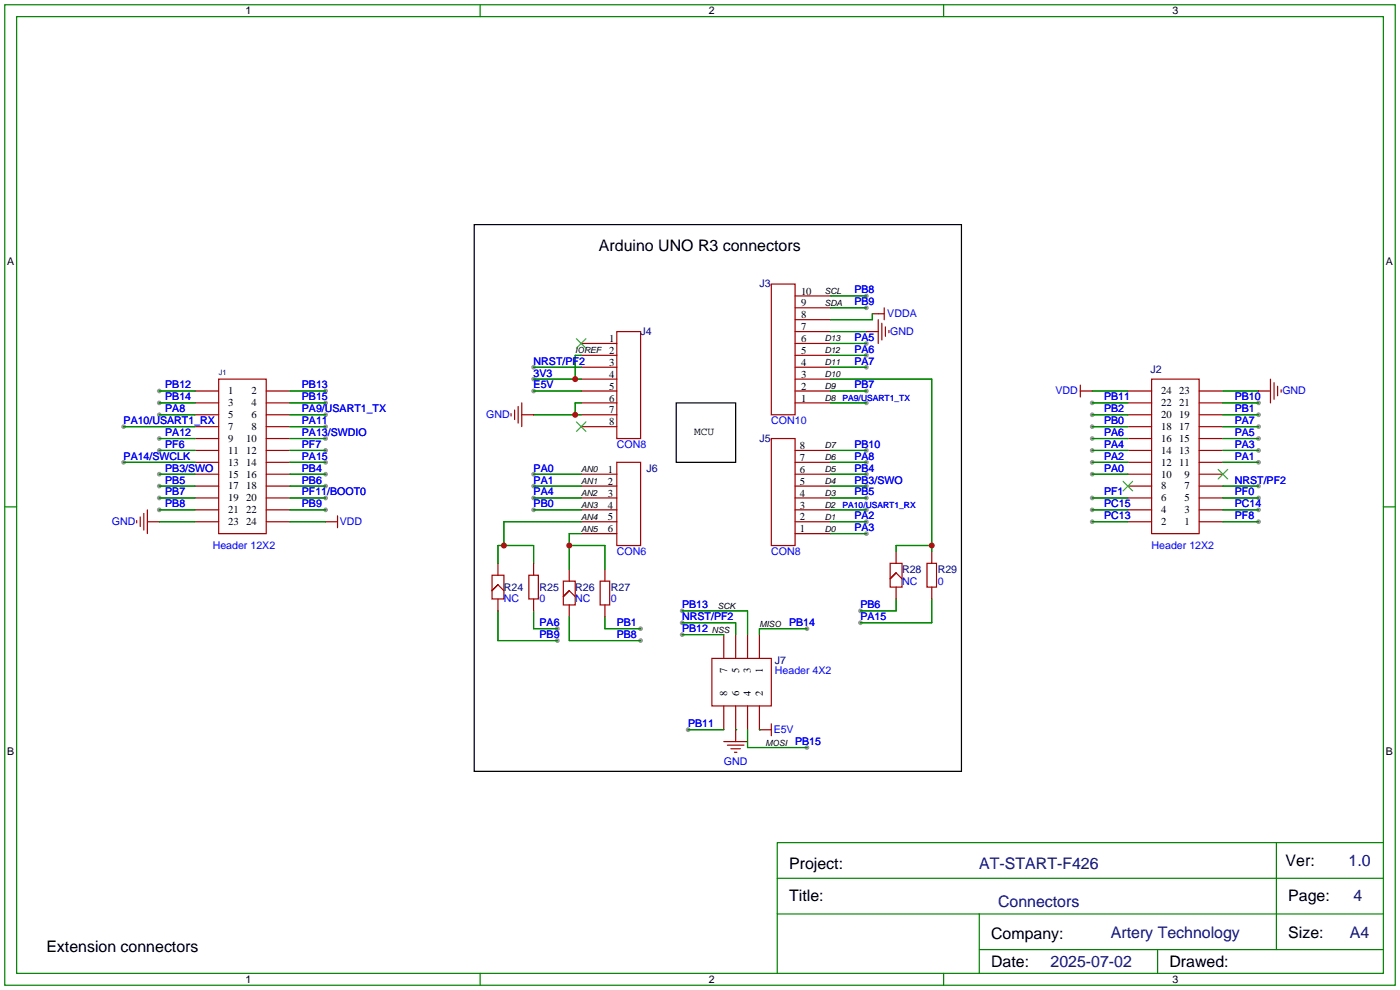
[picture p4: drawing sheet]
<svg xmlns="http://www.w3.org/2000/svg" width="299mm" height="212mm" viewBox="0 0 299 212" stroke-linecap="round" stroke-linejoin="round" font-family="sans-serif">
<g fill="#999">
<circle cx="69.6" cy="101.3" r=".51"/>
<circle cx="69.6" cy="103.9" r=".51"/>
<circle cx="69.6" cy="98.8" r=".51"/>
<circle cx="34" cy="103.9" r=".51"/>
<circle cx="69.6" cy="109" r=".51"/>
<circle cx="34" cy="101.3" r=".51"/>
<circle cx="69.6" cy="106.4" r=".51"/>
<circle cx="34" cy="106.4" r=".51"/>
<circle cx="26.4" cy="98.8" r=".51"/>
<circle cx="34" cy="109" r=".51"/>
<circle cx="34" cy="83.6" r=".51"/>
<circle cx="34" cy="86.1" r=".51"/>
<circle cx="69.6" cy="91.2" r=".51"/>
<circle cx="69.6" cy="88.6" r=".51"/>
<circle cx="69.6" cy="86.1" r=".51"/>
<circle cx="69.6" cy="83.6" r=".51"/>
<circle cx="26.4" cy="91.2" r=".51"/>
<circle cx="34" cy="88.6" r=".51"/>
<circle cx="69.6" cy="96.3" r=".51"/>
<circle cx="69.6" cy="93.7" r=".51"/>
<circle cx="34" cy="93.7" r=".51"/>
<circle cx="233.4" cy="91.2" r=".51"/>
<circle cx="269" cy="111.5" r=".51"/>
<circle cx="114" cy="109" r=".51"/>
<circle cx="185.2" cy="106.4" r=".51"/>
<circle cx="185.2" cy="101.3" r=".51"/>
<circle cx="269" cy="106.4" r=".51"/>
<circle cx="269" cy="86.1" r=".51"/>
<circle cx="269" cy="93.7" r=".51"/>
<circle cx="114" cy="103.9" r=".51"/>
<circle cx="185.2" cy="75.9" r=".51"/>
<circle cx="269" cy="103.9" r=".51"/>
<circle cx="114" cy="81" r=".51"/>
<circle cx="269" cy="98.8" r=".51"/>
<circle cx="185.2" cy="73.4" r=".51"/>
<circle cx="185.2" cy="83.6" r=".51"/>
<circle cx="233.4" cy="101.3" r=".51"/>
<circle cx="269" cy="96.3" r=".51"/>
<circle cx="233.4" cy="111.5" r=".51"/>
<circle cx="269" cy="88.6" r=".51"/>
<circle cx="233.4" cy="98.8" r=".51"/>
<circle cx="185.2" cy="111.5" r=".51"/>
<circle cx="185.2" cy="103.9" r=".51"/>
<circle cx="233.4" cy="96.3" r=".51"/>
<circle cx="185.2" cy="114" r=".51"/>
<circle cx="269" cy="109" r=".51"/>
<circle cx="185.2" cy="96.3" r=".51"/>
<circle cx="185.2" cy="109" r=".51"/>
<circle cx="233.4" cy="109" r=".51"/>
<circle cx="185.2" cy="98.8" r=".51"/>
<circle cx="185.2" cy="78.5" r=".51"/>
<circle cx="185.2" cy="63.2" r=".51"/>
<circle cx="114" cy="101.3" r=".51"/>
<circle cx="233.4" cy="106.4" r=".51"/>
<circle cx="233.4" cy="93.7" r=".51"/>
<circle cx="233.4" cy="88.6" r=".51"/>
<circle cx="114" cy="106.4" r=".51"/>
<circle cx="185.2" cy="65.8" r=".51"/>
<circle cx="185.2" cy="86.1" r=".51"/>
<circle cx="269" cy="91.2" r=".51"/>
<circle cx="119.1" cy="136.9" r=".51"/>
<circle cx="136.9" cy="134.4" r=".51"/>
<circle cx="114" cy="83.6" r=".51"/>
<circle cx="183.9" cy="130.6" r=".51"/>
<circle cx="183.9" cy="133.1" r=".51"/>
<circle cx="172.5" cy="159.8" r=".51"/>
<circle cx="172.5" cy="134.4" r=".51"/>
<circle cx="145.8" cy="133.1" r=".51"/>
<circle cx="145.8" cy="130.6" r=".51"/>
<circle cx="145.8" cy="135.6" r=".51"/>
<circle cx="147.1" cy="156" r=".51"/>
<circle cx="233.4" cy="86.1" r=".51"/>
<circle cx="34" cy="96.3" r=".51"/>
<circle cx="136.9" cy="136.9" r=".51"/>
<circle cx="119.1" cy="134.4" r=".51"/>
<circle cx="114" cy="78.5" r=".51"/>
</g>
<g fill="none" stroke="#a10000" stroke-width=".25">
<path d="M124.2 78.5h7.6M124.2 75.9h7.6M124.2 73.4h7.6M131.8 70.9h5.1v22.8h-5.1zM164.8 60.7h5.1v27.9h-5.1zM169.9 78.5h7.6M169.9 75.9h7.6M169.9 73.4h7.6M169.9 70.9h7.6M169.9 68.3h7.6M169.9 65.8h7.6M169.9 63.2h7.6"/>
<path d="M185.2 70.9h2.5M185.2 70.9h.1M186.4 67.1h2.6M187.7 68.3v5.1M188.5 69.1v3.5M189 65.8v2.5M189.2 69.8v2.1M190 70.6v.5M41.7 98.8h5M41.7 96.3h5M41.7 86.1h5M41.7 83.6h5"/>
<path d="M41.7 88.6h5M41.7 91.2h5M41.7 93.7h5M46.7 81h10.2v33h-10.2zM56.9 98.8h5.1M56.9 96.3h5.1M56.9 86.1h5.1M56.9 83.6h5.1M56.9 88.6h5.1M56.9 91.2h5.1M56.9 93.7h5.1M109.2 88.4v.5"/>
<path d="M110 87.6v2.1M110.7 86.9v3.5M111.5 88.6h2.5M111.5 86.1v5.1M114 88.6h.1M124.2 86.1h7.6M124.2 83.6h7.6M124.2 81h7.6M124.2 88.6h7.6M124.2 91.2h7.6M131.8 98.8h5.1v17.8h-5.1zM164.8 93.7h5.1v22.9h-5.1z"/>
<path d="M169.9 98.8h7.6M169.9 96.3h7.6M169.9 86.1h7.6M169.9 83.6h7.6M169.9 81h7.6M230.9 83.6h2.5M230.9 82.3v2.5M233.4 83.6h.1M241 98.8h5.1M241 96.3h5.1M241 86.1h5.1M241 83.6h5.1"/>
<path d="M241 88.6h5.1M241 91.2h5.1M241 93.7h5.1M246.1 81h10.2v33h-10.2zM256.3 98.8h5.1M256.3 96.3h5.1M256.3 86.1h5.1M256.3 83.6h5.1M256.3 88.6h5.1M256.3 91.2h5.1M256.3 93.7h5.1M269 83.6h2.5"/>
<path d="M269 83.6h.1M271.5 81v5.1M272.3 81.8v3.5M273 82.5v2.1M273.8 83.3v.5M29.2 111.3v.5M30 110.5v2M30.7 109.7v3.6M31.5 111.5h2.5M31.5 109v5M34 111.5h.1M41.7 111.5h5"/>
<path d="M41.7 109h5M41.7 106.4h5M41.7 103.9h5M41.7 101.3h5M56.9 111.5h5.1M56.9 109h5.1M56.9 106.4h5.1M56.9 103.9h5.1M56.9 101.3h5.1M69.6 111.5h2.5M69.6 111.5h.1M72.1 110.2v2.6"/>
<path d="M124.2 114h7.6M124.2 111.5h7.6M124.2 109h7.6M124.2 106.4h7.6M124.2 103.9h7.6M124.2 101.3h7.6M169.9 114h7.6M169.9 111.5h7.6M169.9 109h7.6M169.9 106.4h7.6M169.9 103.9h7.6M169.9 101.3h7.6"/>
<path d="M191.5 117.9v2.5M199.1 117.9v2.5M241 111.5h5.1M241 109h5.1M241 106.4h5.1M241 103.9h5.1M241 101.3h5.1M256.3 111.5h5.1M256.3 109h5.1M256.3 106.4h5.1M256.3 103.9h5.1M256.3 101.3h5.1"/>
<path d="M105.2 122.9h2.5v5.1h-2.5zM106.4 125l-1.2 1.2 1.2-1.2M106.4 120.4v2.5M106.4 128v2.6M106.4 125l1.3 1.2M113 122.9h2.1v5.1h-2.1zM114 120.4v2.5M114 128v2.6M120.4 124.2h2.5v5.1h-2.5zM121.7 126.2l-1.3 1.3 1.3-1.3M121.7 121.7v2.5M121.7 129.3v2.5"/>
<path d="M121.7 126.2l1.2 1.3M128.3 124.2h2v5.1h-2zM129.3 121.7v2.5M129.3 129.3v2.5M154.7 135.6v5.1M157.2 135.6v5.1M159.8 135.6v5.1M162.3 135.6v5.1M190.2 120.4h2.6v5.1h-2.6zM191.5 122.4l-1.3 1.3 1.3-1.3M191.5 125.5v2.5M191.5 122.4l1.3 1.3"/>
<path d="M198.1 120.4h2.1v5.1h-2.1zM199.1 125.5v2.5M152.1 140.7h12.7v10.2h-12.7zM154.7 158.5h5.1M154.7 150.9v5.1M155.4 159.3h3.6M157.2 156h.1M157.2 150.9v7.6M159.8 150.9v5.1M162.3 150.9v5.1h2.5M164.8 154.7v2.5M156.2 160h2"/>
<path d="M157 160.8h.5"/>
</g>
<path d="M123.2 72.4l2 2M125.2 72.4l-2 2M123.2 90.2l2 2M125.2 90.2l-2 2M240 102.9l2.1 2M242.1 102.9l-2.1 2M260.3 100.3l2.1 2.1M262.4 100.3l-2.1 2.1" fill="none" stroke="#3c3" stroke-width=".25"/>
<path d="M101.3 48h104.2v116.8h-104.2zM144.5 86.1h12.7v12.7h-12.7z" fill="none" stroke="#000" stroke-width=".25"/>
<g fill="none" stroke="#008700" stroke-width=".25">
<path d="M114 78.5h10.2M124.2 75.9h-1.3v5.1M177.5 75.9h7.7M177.5 73.4h7.7M177.5 78.5h7.7M177.5 63.2h7.7M177.5 65.8h7.7M177.5 70.9h7.7M186.4 67.1v1.2h-8.9M26.4 98.8h15.3M26.4 91.2h15.3M34 83.6h7.7"/>
<path d="M34 86.1h7.7M34 88.6h7.7M34 96.3h7.7M34 93.7h7.7M62 98.8h7.6M62 83.6h7.6M62 86.1h7.6M62 91.2h7.6M62 88.6h7.6M62 96.3h7.6M62 93.7h7.6M114 83.6h10.2"/>
<path d="M114 88.6h10.2M114 81h10.2M124.2 86.1h-1.3v2.5M177.5 98.8h7.7M177.5 83.6h7.7M177.5 86.1h7.7M177.5 96.3h7.7M177.5 81h21.6v36.9M233.4 98.8h7.6M233.4 83.6h7.6M233.4 86.1h7.6M233.4 91.2h7.6"/>
<path d="M233.4 88.6h7.6M233.4 96.3h7.6M233.4 93.7h7.6M261.4 98.8h7.6M261.4 83.6h7.6M261.4 86.1h7.6M261.4 91.2h7.6M261.4 88.6h7.6M261.4 96.3h7.6M261.4 93.7h7.6M34 101.3h7.7M34 103.9h7.7"/>
<path d="M34 109h7.7M34 106.4h7.7M34 111.5h7.7M62 101.3h7.6M62 103.9h7.6M62 109h7.6M62 106.4h7.6M62 111.5h7.6M114 101.3h10.2M114 103.9h10.2M114 109h10.2M114 106.4h10.2"/>
<path d="M121.7 116.6h7.6v5.1M124.2 111.5h-16.5v5.1M124.2 114h-2.5v7.7M177.5 101.3h7.7M177.5 103.9h7.7M177.5 109h7.7M177.5 106.4h7.7M177.5 111.5h7.7M177.5 114h7.7M199.1 116.6h-7.6v1.3M233.4 101.3h7.6M233.4 109h7.6"/>
<path d="M233.4 106.4h7.6M233.4 111.5h7.6M261.4 103.9h7.6M261.4 109h7.6M261.4 106.4h7.6M261.4 111.5h7.6M106.4 120.4v-3.8h7.6v3.8M106.4 130.6v6.3h12.7M114 130.6v3.8h5.1M121.7 131.8v5.1h15.2M129.3 131.8v2.6h7.6M145.8 130.6h14v5"/>
<path d="M145.8 133.1h11.4v2.5M145.8 135.6h8.9M172.5 134.4h-10.2v1.2M191.5 128v2.6h-7.6M199.1 128v5.1h-15.2M147.1 156h7.6M157.2 156h.1M159.8 156v3.8h12.7M162.3 156h.1"/>
</g>
<g fill="none" stroke="#008000" stroke-width=".25">
<path d="M1 1h297.2v209.6h-297.2zM3.6 3.6h292.1v204.4h-292.1zM102.6 1v2.6M201.7 1v2.6M1 108.3h2.6M295.7 108.3h2.5M209.3 195.3v12.7M272.8 180.1v22.8M295.7 195.3h-129.6v12.7M295.7 187.7h-129.6v7.6M295.7 180.1h-129.6v7.6M102.6 208v2.6"/>
<path d="M201.7 208v2.6M209.3 202.9h86.4M247.4 202.9v5.1"/>
</g>
<g fill="#c00">
<circle cx="122.9" cy="81" r=".63"/>
<circle cx="122.9" cy="88.6" r=".63"/>
<circle cx="107.7" cy="116.6" r=".63"/>
<circle cx="121.7" cy="116.6" r=".63"/>
<circle cx="199.1" cy="116.6" r=".63"/>
</g>
<g font-size="3.4">
<text x="128" y="53.5">Arduino UNO R3 connectors</text>
<text x="168.7" y="185.6">Project:</text>
<text x="274.8" y="185">Ver:</text>
<text x="168.7" y="192.6">Title:</text>
<text x="275.3" y="192.6">Page:</text>
<text x="9.9" y="203.4">Extension connectors</text>
<text x="211.8" y="200.6">Company:</text>
<text x="275.3" y="200.5">Size:</text>
<text x="211.8" y="206.6">Date:</text>
<text x="249.9" y="206.6">Drawed:</text>
</g>
<g font-size="3.4" fill="#000080">
<text x="209.3" y="185.6">AT-START-F426</text>
<text x="288.2" y="185">1.0</text>
<text x="213.3" y="193.9">Connectors</text>
<text x="289.3" y="192.6">4</text>
<text x="237.4" y="200.5">Artery Technology</text>
<text x="288.5" y="200.5">A4</text>
<text x="224.5" y="206.7">2025-07-02</text>
</g>
<text font-size="2.4" x="148.3" y="93">MCU</text>
<g font-size="2.3">
<text x="52.5" y="3">1</text>
<text x="151.5" y="3">2</text>
<text x="250.6" y="3">3</text>
<text x="1.5" y="56.7">A</text>
<text x="296.2" y="56.7">A</text>
<text x="171.2" y="65.5">9</text>
<text x="171.2" y="63">10</text>
<text x="171.2" y="70.6">7</text>
<text x="171.2" y="68">8</text>
<text x="130.2" y="73.1">1</text>
<text x="130.2" y="75.7">2</text>
<text x="171.2" y="75.7">5</text>
<text x="171.2" y="73.1">6</text>
<text x="130.2" y="78.2">3</text>
<text x="130.2" y="80.7">4</text>
<text x="130.2" y="83.3">5</text>
<text x="171.2" y="83.3">2</text>
<text x="171.2" y="80.7">3</text>
<text x="171.2" y="78.2">4</text>
<text x="48.8" y="84.3">1</text>
<text x="48.8" y="86.8">3</text>
<text x="48.8" y="89.4">5</text>
<text x="53.7" y="84.3">2</text>
<text x="53.7" y="86.8">4</text>
<text x="53.7" y="89.4">6</text>
<text x="130.2" y="85.8">6</text>
<text x="130.2" y="88.4">7</text>
<text x="171.2" y="85.8">1</text>
<text x="248.2" y="89.4">20</text>
<text x="248.2" y="86.8">22</text>
<text x="248.2" y="84.3">24</text>
<text x="252" y="89.4">19</text>
<text x="252" y="86.8">21</text>
<text x="252" y="84.3">23</text>
<text x="48.8" y="91.9">7</text>
<text x="48.8" y="94.5">9</text>
<text x="52.6" y="94.5">10</text>
<text x="53.7" y="91.9">8</text>
<text x="130.2" y="90.9">8</text>
<text x="170.9" y="96">8</text>
<text x="248.2" y="94.5">16</text>
<text x="248.2" y="91.9">18</text>
<text x="252" y="94.5">15</text>
<text x="252" y="91.9">17</text>
<text x="48.8" y="97">11</text>
<text x="48.8" y="99.5">13</text>
<text x="52.6" y="97">12</text>
<text x="52.6" y="99.5">14</text>
<text x="129.9" y="101.1">1</text>
<text x="170.9" y="101.1">6</text>
<text x="170.9" y="98.5">7</text>
<text x="248.2" y="99.5">12</text>
<text x="248.2" y="97">14</text>
<text x="252" y="99.5">11</text>
<text x="252" y="97">13</text>
<text x="48.8" y="102.1">15</text>
<text x="48.8" y="104.6">17</text>
<text x="48.8" y="107.2">19</text>
<text x="52.6" y="102.1">16</text>
<text x="52.6" y="104.6">18</text>
<text x="52.6" y="107.2">20</text>
<text x="129.9" y="103.6">2</text>
<text x="129.9" y="106.1">3</text>
<text x="170.9" y="106.1">4</text>
<text x="170.9" y="103.6">5</text>
<text x="248.2" y="107.2">6</text>
<text x="248.2" y="104.6">8</text>
<text x="248.2" y="102.1">10</text>
<text x="253.1" y="107.2">5</text>
<text x="253.1" y="104.6">7</text>
<text x="253.1" y="102.1">9</text>
<text x="48.8" y="109.7">21</text>
<text x="48.8" y="112.2">23</text>
<text x="52.6" y="109.7">22</text>
<text x="52.6" y="112.2">24</text>
<text x="129.9" y="108.7">4</text>
<text x="129.9" y="111.2">5</text>
<text x="129.9" y="113.8">6</text>
<text x="170.9" y="113.8">1</text>
<text x="170.9" y="111.2">2</text>
<text x="170.9" y="108.7">3</text>
<text x="248.2" y="112.2">2</text>
<text x="248.2" y="109.7">4</text>
<text x="253.1" y="112.2">1</text>
<text x="253.1" y="109.7">3</text>
<text x="155.4" y="143.9" transform="rotate(-90 155.4 143.9)">7</text>
<text x="158" y="143.9" transform="rotate(-90 158 143.9)">5</text>
<text x="160.5" y="143.9" transform="rotate(-90 160.5 143.9)">3</text>
<text x="163" y="143.9" transform="rotate(-90 163 143.9)">1</text>
<text x="155.4" y="148.8" transform="rotate(-90 155.4 148.8)">8</text>
<text x="158" y="148.8" transform="rotate(-90 158 148.8)">6</text>
<text x="160.5" y="148.8" transform="rotate(-90 160.5 148.8)">4</text>
<text x="163" y="148.8" transform="rotate(-90 163 148.8)">2</text>
<text x="1.5" y="161.4">B</text>
<text x="296.2" y="161.4">B</text>
<text x="52.5" y="210">1</text>
<text x="151.5" y="210">2</text>
<text x="250.6" y="210">3</text>
</g>
<g font-size="2.3" fill="#000080">
<text x="162.3" y="61.4">J3</text>
<text x="136.9" y="71.6">J4</text>
<text x="245.9" y="79.7">J2</text>
<text x="162.3" y="94.5">J5</text>
<text x="138.2" y="100.8">J6</text>
<text x="192.8" y="122.4">R28</text>
<text x="200.4" y="122.4">R29</text>
<text x="107.7" y="126.2">R24</text>
<text x="115.3" y="126.2">R25</text>
<text x="122.9" y="126.2">R26</text>
<text x="130.6" y="126.2">R27</text>
<text x="165.6" y="142">J7</text>
</g>
<g font-size="2.3" fill="#00f">
<text x="182.6" y="62.7">PB8</text>
<text x="182.6" y="65.2">PB9</text>
<text x="189.6" y="67.8">VDDA</text>
<text x="190.2" y="71.6">GND</text>
<text x="114" y="77.9">NRST/PF2</text>
<text x="182.6" y="75.4">PA6</text>
<text x="182.6" y="72.9">PA5</text>
<text x="182.6" y="77.9">PA7</text>
<text x="35.3" y="83">PB12</text>
<text x="64.5" y="83">PB13</text>
<text x="114" y="80.5">3V3</text>
<text x="114" y="83">E5V</text>
<text x="182.6" y="83">PB7</text>
<text x="35.3" y="85.6">PB14</text>
<text x="35.3" y="88.1">PA8</text>
<text x="64.5" y="88.1">PA9/USART1_TX</text>
<text x="64.5" y="85.6">PB15</text>
<text x="103.9" y="89.4">GND</text>
<text x="225.6" y="84.3">VDD</text>
<text x="236" y="88.1">PB2</text>
<text x="236" y="85.6">PB11</text>
<text x="263.9" y="85.6">PB10</text>
<text x="263.9" y="88.1">PB1</text>
<text x="274.1" y="84.3">GND</text>
<text x="26.4" y="90.6">PA10/USART1_RX</text>
<text x="35.3" y="93.2">PA12</text>
<text x="35.3" y="95.7">PF6</text>
<text x="64.5" y="90.6">PA11</text>
<text x="64.5" y="95.7">PF7</text>
<text x="64.5" y="93.2">PA13/SWDIO</text>
<text x="131.8" y="95.7">CON8</text>
<text x="164.8" y="90.6">CON10</text>
<text x="182.6" y="95.7">PB10</text>
<text x="236" y="90.6">PB0</text>
<text x="236" y="95.7">PA4</text>
<text x="236" y="93.2">PA6</text>
<text x="263.9" y="93.2">PA5</text>
<text x="263.9" y="95.7">PA3</text>
<text x="263.9" y="90.6">PA7</text>
<text x="26.4" y="98.3">PA14/SWCLK</text>
<text x="35.3" y="100.8">PB3/SWO</text>
<text x="64.5" y="100.8">PB4</text>
<text x="64.5" y="98.3">PA15</text>
<text x="114" y="100.8">PA0</text>
<text x="182.6" y="100.8">PB4</text>
<text x="182.6" y="98.3">PA8</text>
<text x="236" y="100.8">PA0</text>
<text x="236" y="98.3">PA2</text>
<text x="263.9" y="98.3">PA1</text>
<text x="35.3" y="103.3">PB5</text>
<text x="35.3" y="105.9">PB7</text>
<text x="64.5" y="103.3">PB6</text>
<text x="64.5" y="105.9">PF11/BOOT0</text>
<text x="114" y="103.3">PA1</text>
<text x="114" y="105.9">PA4</text>
<text x="182.6" y="105.9">PB5</text>
<text x="182.6" y="103.3">PB3/SWO</text>
<text x="236" y="105.9">PF1</text>
<text x="263.9" y="105.9">PF0</text>
<text x="263.9" y="103.3">NRST/PF2</text>
<text x="23.9" y="112.2">GND</text>
<text x="35.3" y="108.4">PB8</text>
<text x="64.5" y="108.4">PB9</text>
<text x="72.6" y="112.2">VDD</text>
<text x="114" y="108.4">PB0</text>
<text x="182.6" y="111">PA2</text>
<text x="182.6" y="113.5">PA3</text>
<text x="236" y="111">PC13</text>
<text x="236" y="108.4">PC15</text>
<text x="263.9" y="111">PF8</text>
<text x="263.9" y="108.4">PC14</text>
<text x="45.5" y="117.3">Header 12X2</text>
<text x="131.8" y="118.6">CON6</text>
<text x="164.8" y="118.6">CON8</text>
<text x="246.1" y="117.3">Header 12X2</text>
<text x="192.8" y="124.9">NC</text>
<text x="200.4" y="124.9">0</text>
<text x="107.7" y="128.7">NC</text>
<text x="115.3" y="128.7">0</text>
<text x="122.9" y="128.7">NC</text>
<text x="130.6" y="128.7">0</text>
<text x="145.8" y="130">PB13</text>
<text x="183.9" y="130">PB6</text>
<text x="115.3" y="136.4">PB9</text>
<text x="115.3" y="133.8">PA6</text>
<text x="131.8" y="133.8">PB1</text>
<text x="131.8" y="136.4">PB8</text>
<text x="145.8" y="132.6">NRST/PF2</text>
<text x="145.8" y="135.1">PB12</text>
<text x="168.7" y="133.8">PB14</text>
<text x="183.9" y="132.6">PA15</text>
<text x="165.6" y="144">Header 4X2</text>
<text x="147.1" y="155.4">PB11</text>
<text x="165.4" y="156.7">E5V</text>
<text x="169.9" y="159.2">PB15</text>
<text x="154.7" y="163.5">GND</text>
</g>
<g font-size="1.8">
<text x="176.3" y="62.8">SCL</text>
<text x="176.3" y="65.4">SDA</text>
<text x="122.9" y="75.5">IOREF</text>
<text x="176.3" y="75.5">D12</text>
<text x="176.3" y="73">D13</text>
<text x="176.3" y="83.1">D9</text>
<text x="176.3" y="80.6">D10</text>
<text x="176.3" y="78.1">D11</text>
<text x="176.3" y="85.7">D8</text>
<text x="176.3" y="95.8">D7</text>
<text x="124.2" y="100.9">AN0</text>
<text x="176.3" y="100.9">D5</text>
<text x="176.3" y="98.4">D6</text>
<text x="124.2" y="103.5">AN1</text>
<text x="124.2" y="106">AN2</text>
<text x="176.3" y="106">D3</text>
<text x="176.3" y="103.5">D4</text>
<text x="124.2" y="108.5">AN3</text>
<text x="124.2" y="111.1">AN4</text>
<text x="124.2" y="113.6">AN5</text>
<text x="176.3" y="113.6">D0</text>
<text x="176.3" y="111.1">D1</text>
<text x="176.3" y="108.5">D2</text>
<text x="153.4" y="130.1">SCK</text>
<text x="152.1" y="135.2">NSS</text>
<text x="162.3" y="133.9">MISO</text>
<text x="163.6" y="159.3">MOSI</text>
</g>
<g font-size="1.8" fill="#00f">
<text x="180.1" y="85.7">PA9/USART1_TX</text>
<text x="180.1" y="108.5">PA10/USART1_RX</text>
</g>
<text font-size="1.6" fill="#000080" x="46.7" y="80.1">J1</text>
</svg>
